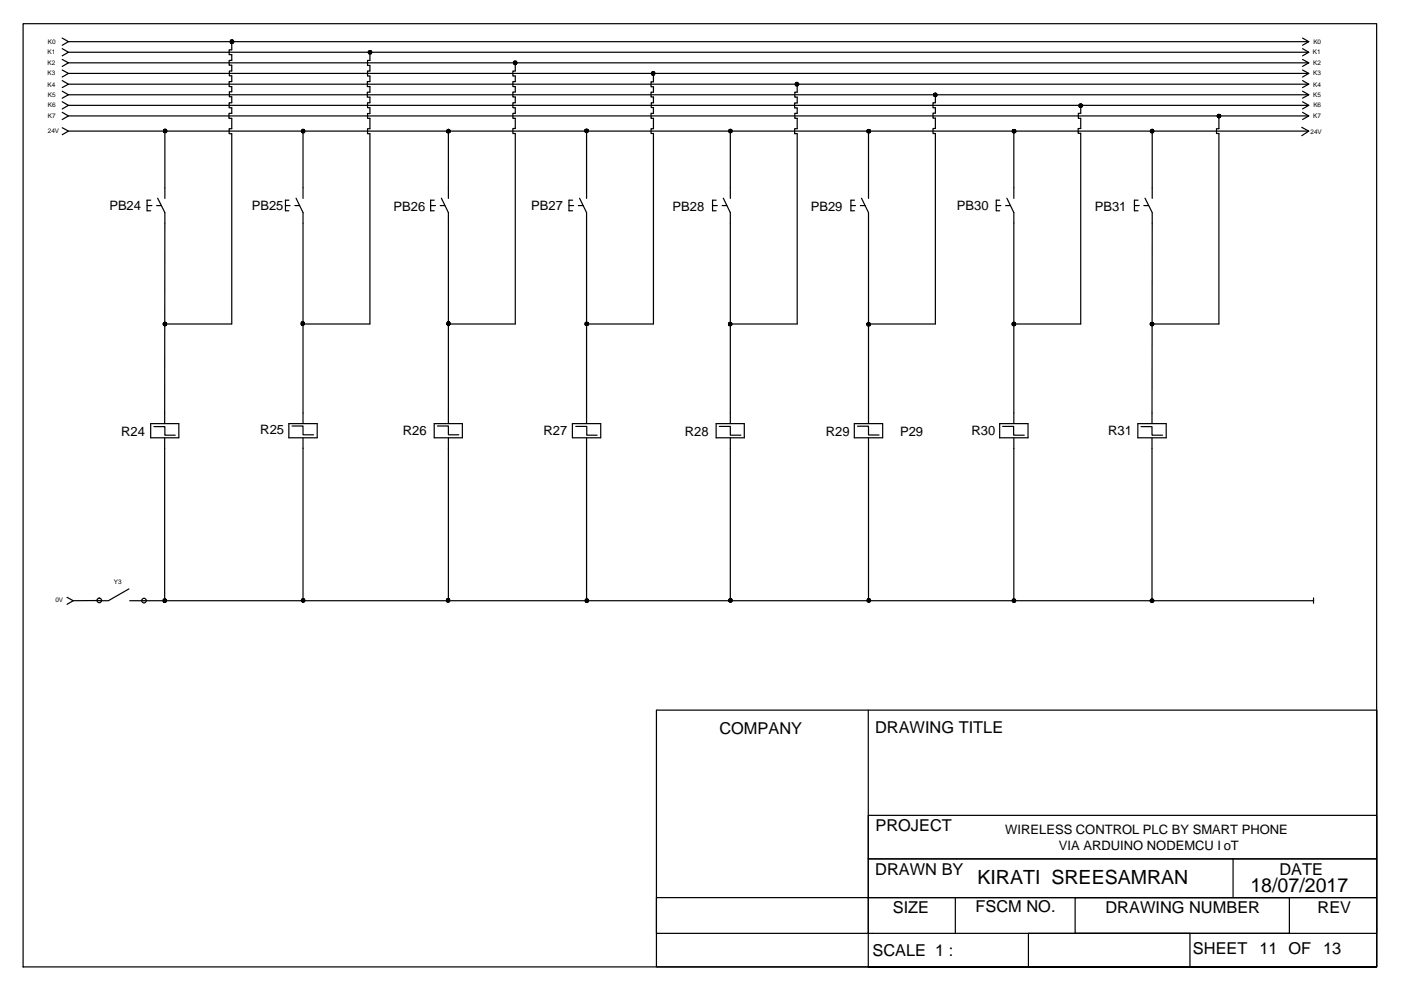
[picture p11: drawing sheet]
<svg xmlns="http://www.w3.org/2000/svg" width="297mm" height="210mm" viewBox="0 0 297 210" stroke-linecap="round" stroke-linejoin="round" font-family="sans-serif">
<!-- layer: 0 -->
<g fill="none" stroke="#000" stroke-width=".25">
<path d="M13.2 19.3l1.3 .8-1.3 .7M13.2 17.1l1.3 .8-1.3 .7M13.2 14.8l1.3 .8-1.3 .7M13.2 12.6l1.3 .7-1.3 .8M13.2 10.3l1.3 .8-1.3 .7M13.2 8.1l1.3 .7-1.3 .8M14.5 8.8h263M14.5 11.1h263M14.5 13.3h263M14.5 15.6h263M14.5 17.9h263M49.1 8.8v1.8h-.5v1h.5v1.2h-.5v1h.5v1.3h-.5v1h.5v1.2h-.5v1.1h.5v1.1h-.5v1h.5v1.3h-.5v1h.5v1.2h-.6v1.1h.6v2.2h-.5v1h.5v40.4h-14.1"/>
<path d="M78.4 11.1v1.7h-.5v1.1h.5v1.2h-.5v1h.5v1.2h-.5v1.1h.5v1.1h-.5v1.1h.5v1.2h-.5v1h.5v1.3h-.5v1h.5v2.2h-.5v1h.5v40.4h-14.2M109.2 13.3v1.8h-.5v1h.5v1.2h-.5v1.1h.5v1.1h-.5v1.1h.5v1.2h-.5v1h.5v1.2h-.5v1.1h.5v2.1h-.5v1.1h.5v40.4h-14.1M138.5 15.6v1.7h-.5v1.1h.5v1.1h-.5v1.1h.5v1.2h-.4v1h.4v1.2h-.5v1.1h.5v2.2h-.5v1h.5v40.4h-14.1M169 17.9v1.6h-.5v1.1h.5v1.2h-.5v1.1h.5v1.1h-.5v1.1h.5v2.2h-.5v1h.5v40.4h-14.2M276.2 19.3l1.3 .8-1.3 .7M276.2 17.1l1.3 .8-1.3 .7M276.2 14.8l1.3 .8-1.3 .7M276.2 12.6l1.3 .7-1.3 .8M276.2 10.3l1.3 .8-1.3 .7M276.2 8.1l1.3 .7-1.3 .8M13.2 27.1l1.3 .7-1.3 .8M13.2 23.8l1.3 .8-1.3 .7"/>
<path d="M13.2 21.6l1.3 .7-1.3 .8M14.5 22.3h263M14.5 20.1h263M14.5 24.6h263M35 27.8v12M64.2 27.8v12M95.1 27.8v12M124.4 27.8v12M154.8 27.8v12M184.1 27.8v12M198.3 20.1v1.7h-.5v1h.5v1.2h-.5v1h.5v2.2h-.5v1.1h.5v40.4h-14.2M215 27.8v12"/>
<path d="M229.1 22.3v1.7h-.5v1.1h.5v2.1h-.5v1.1h.5v40.4h-14.1M244.3 27.8v12M258.4 24.6v2.7h-.5v1h.5v40.4h-14.2M276 27l1.5 .8-1.5 1M276.2 23.8l1.3 .8-1.3 .7M276.2 21.6l1.3 .7-1.3 .8M35 47.3l-.1 40.3M64.2 47.3v40.3M95.1 47.3v40.3M124.4 47.3v40.3M154.8 47.3v40.3M184.1 47.3v40.3"/>
<path d="M215 47.3v40.3M244.3 47.3l-.1 40.3M32.6 90.5h2.4v1.8h2.2M34.9 95.1v32.3M61.9 90.3h2.3v1.9h2.3M64.2 95.1v32.3M92.7 90.3h2.4v1.9h2.2M95.1 95.1v32.3M122.1 90.4h2.3v1.9h2.2M124.4 95.1v32.3M152.5 90.4h2.3v1.9h2.3M154.8 95.1v32.3"/>
<path d="M181.8 90.4h2.3v1.8h2.3M184.1 95.1v32.3M212.6 90.4h2.3v1.9h2.3M215 95.1v32.3M241.9 90.5h2.3v1.8h2.3M244.2 95.1v32.3M14.2 126.6l1.3 .8-1.3 .7M21 127.3l-5.5 .1M278.5 126.8v1.1M184.1 150.6v54.4h107.8v-54.4v54.4h-152.7v-54.4h152.7M184.1 172.9h107.8v9.2h-107.8zM139.2 190.3h44.9v7.6h-44.9z"/>
<path d="M184.1 190.3h107.8v7.6h-107.8M184.1 182.1h107.8v8.2h-107.8zM202.6 190.3v7.6M218 197.9h34.3v7.1h-34.3zM228 190.3h45.4v7.6h-45.4zM261.4 182.1v8.2"/>
</g>
<!-- layer: Dash -->
<g fill="none" stroke="#000" stroke-width=".25">
<path d="M4.9 5h287v200h-287zM14.5 27.8h263M27.3 124.9l-4.3 2.5h-2M27.5 127.4h251"/>
<circle cx="21" cy="127.3" r=".49"/>
<circle cx="30.5" cy="127.3" r=".49"/>
</g>
<!-- layer: TCONNECTIONS -->
<g fill="#000" stroke="#000" stroke-width=".21">
<path d="M48.8 8.8v.2l.4-.2zM48.8 9l.4-.2-.2 .4zM49.2 8.8l-.2 .4h.2z"/>
<path d="M49 8.5l.2 .3v-.3zM49 8.5l.2 .3-.4-.1zM48.8 8.7v.1h.4z"/>
<path d="M49.2 8.8v.4h.1zM49.2 8.8l.3 .2-.2 .2zM49.2 8.8l.3 .2 .1-.2z"/>
<path d="M49.2 8.8h.4l-.1-.1zM49.3 8.5l.2 .2-.3 .1zM49.2 8.5v.3l.1-.3z"/>
<path d="M78 11.1l.1 .2 .3-.2zM78.1 11.3l.3-.2-.1 .3zM78.4 11.1l-.1 .3 .1 .1z"/>
<path d="M78.3 10.8l.1 .3v-.4zM78.3 10.8l.1 .3-.3-.2zM78.1 10.9l-.1 .2h.4z"/>
<path d="M78.4 11.1v.4l.2-.1zM78.4 11.1l.4 .2-.2 .1zM78.4 11.1l.4 .2v-.2z"/>
<path d="M78.4 11.1h.4v-.2zM78.6 10.8l.2 .1-.4 .2zM78.4 10.7v.4l.2-.3z"/>
<path d="M108.9 13.3v.2l.3-.2zM108.9 13.5l.3-.2-.2 .4zM109.2 13.3l-.2 .4h.2z"/>
<path d="M109 13l.2 .3v-.4zM109 13l.2 .3-.3-.2zM108.9 13.1v.2h.3z"/>
<path d="M109.2 13.3v.4h.2zM109.2 13.3l.3 .2-.1 .2zM109.2 13.3l.3 .2 .1-.2z"/>
<path d="M109.2 13.3h.4l-.1-.2zM109.4 13l.1 .1-.3 .2zM109.2 12.9v.4l.2-.3z"/>
<path d="M138.1 15.6l.1 .1 .3-.1zM138.2 15.7l.3-.1-.2 .3zM138.5 15.6l-.2 .3h.2z"/>
<path d="M138.3 15.2l.2 .4v-.4zM138.3 15.2l.2 .4-.3-.2zM138.2 15.4l-.1 .2h.4z"/>
<path d="M138.5 15.6v.3h.2zM138.5 15.6l.3 .1-.1 .2zM138.5 15.6l.3 .1 .1-.1z"/>
<path d="M138.5 15.6h.4l-.1-.2zM138.7 15.2l.1 .2-.3 .2zM138.5 15.2v.4l.2-.4z"/>
<path d="M168.6 17.9v.2l.4-.2zM168.6 18.1l.4-.2-.2 .3zM169 17.9l-.2 .3h.2z"/>
<path d="M168.8 17.6l.2 .3v-.4zM168.8 17.6l.2 .3-.4-.2zM168.6 17.7v.2h.4z"/>
<path d="M169 17.9v.3h.1zM169 17.9l.3 .2-.2 .1zM169 17.9l.3 .2 .1-.2z"/>
<path d="M169 17.9h.4l-.1-.2zM169.1 17.6l.2 .1-.3 .2zM169 17.5v.4l.1-.3z"/>
<path d="M198.1 19.8l.2 .3v-.4zM198.1 19.8l.2 .3-.3-.2zM198 19.9l-.1 .2h.4z"/>
<path d="M34.7 27.8v.2l.3-.2zM34.7 28l.3-.2-.2 .3zM35 27.8l-.2 .3h.2z"/>
<path d="M34.8 27.5l.2 .3v-.4zM34.8 27.5l.2 .3-.3-.2zM34.7 27.6v.2h.3z"/>
<path d="M35 27.8v.3h.2zM35 27.8l.3 .2-.1 .1zM35 27.8l.3 .2 .1-.2z"/>
<path d="M35 27.8h.4l-.1-.2zM35.2 27.5l.1 .1-.3 .2zM35 27.4v.4l.2-.3z"/>
<path d="M63.9 27.8l.1 .2 .2-.2zM64 28l.2-.2-.1 .3zM64.2 27.8l-.1 .3 .1 .1z"/>
<path d="M64.1 27.5l.1 .3v-.4zM64.1 27.5l.1 .3-.2-.2zM64 27.6l-.1 .2h.3z"/>
<path d="M64.2 27.8v.4l.3-.1zM64.2 27.8l.4 .2-.1 .1zM64.2 27.8l.4 .2v-.2z"/>
<path d="M64.2 27.8h.4v-.2zM64.5 27.5l.1 .1-.4 .2zM64.2 27.4v.4l.3-.3z"/>
<path d="M94.7 27.8v.2l.4-.2zM94.7 28l.4-.2-.2 .3zM95.1 27.8l-.2 .3 .2 .1z"/>
<path d="M94.9 27.5l.2 .3v-.4zM94.7 27.6l.2-.1 .2 .3zM94.7 27.6v.2h.4z"/>
<path d="M95.1 27.8v.4l.1-.1zM95.1 27.8l.3 .2-.2 .1zM95.1 27.8l.3 .2v-.2z"/>
<path d="M95.1 27.8h.3v-.2zM95.2 27.5l.2 .1-.3 .2zM95.1 27.4v.4l.1-.3z"/>
<path d="M124 27.8v.1l.4-.1zM124 27.9l.4-.1-.2 .3zM124.4 27.8l-.2 .3h.2z"/>
<path d="M124.2 27.4l.2 .4v-.4zM124 27.5l.2-.1 .2 .4zM124 27.5v.3h.4z"/>
<path d="M124.4 27.8v.3h.1zM124.4 27.8l.3 .1-.2 .2zM124.4 27.8l.3 .1v-.1z"/>
<path d="M124.4 27.8h.3v-.3zM124.5 27.4l.2 .1-.3 .3zM124.4 27.4v.4l.1-.4z"/>
<path d="M154.5 27.8v.2l.3-.2zM154.5 28l.3-.2-.1 .3zM154.8 27.8l-.1 .3h.1z"/>
<path d="M154.7 27.5l.1 .3v-.4zM154.7 27.5l.1 .3-.3-.2zM154.5 27.6v.2h.3z"/>
<path d="M154.8 27.8v.3h.3zM154.8 27.8l.4 .2-.1 .1zM154.8 27.8l.4 .2v-.2z"/>
<path d="M154.8 27.8h.4v-.2zM155.1 27.5l.1 .1-.4 .2zM154.8 27.4v.4l.3-.3z"/>
<path d="M183.8 27.8v.2l.4-.2zM183.8 28l.4-.2-.2 .3zM184.2 27.8l-.2 .3 .2 .1z"/>
<path d="M184 27.5l.2 .3v-.3zM183.8 27.6l.2-.1 .2 .3zM183.8 27.6v.2h.4z"/>
<path d="M184.2 27.8v.4l.2-.1zM184.2 27.8l.3 .2-.1 .1zM184.2 27.8l.3 .2 .1-.2z"/>
<path d="M184.2 27.8h.4l-.1-.2zM184.4 27.5l.1 .1-.3 .2zM184.2 27.5v.3l.2-.3z"/>
<path d="M197.9 20.1l.1 .2 .3-.2zM198 20.3l.3-.2-.2 .3zM198.3 20.1l-.2 .3 .2 .1z"/>
<path d="M198.3 20.1v.4l.2-.1zM198.3 20.1l.3 .2-.1 .1zM198.3 20.1l.3 .2 .1-.2z"/>
<path d="M198.3 20.1h.4l-.1-.2zM198.5 19.8l.1 .1-.3 .2zM198.3 19.7v.4l.2-.3z"/>
<path d="M214.6 27.8l.1 .2 .3-.2zM214.7 28l.3-.2-.2 .3zM215 27.8l-.2 .3 .2 .1z"/>
<path d="M214.8 27.5l.2 .3v-.3zM214.8 27.5l.2 .3-.3-.2zM214.7 27.6l-.1 .2h.4z"/>
<path d="M215 27.8v.4l.2-.1zM215 27.8l.3 .2-.1 .1zM215 27.8l.3 .2 .1-.2z"/>
<path d="M215 27.8h.4l-.1-.2zM215.2 27.5l.1 .1-.3 .2zM215 27.5v.3l.2-.3z"/>
<path d="M228.8 22.4v.2l.3-.2zM228.8 22.6l.3-.2-.2 .3zM229.1 22.4l-.2 .3 .2 .1z"/>
<path d="M228.9 22.1l.2 .3v-.4zM228.8 22.2l.1-.1 .2 .3zM228.8 22.2v.2h.3z"/>
<path d="M229.1 22.4v.4l.2-.1zM229.1 22.4l.4 .2-.2 .1zM229.1 22.4l.4 .2v-.2z"/>
<path d="M229.1 22.4h.4v-.2zM229.3 22.1l.2 .1-.4 .2zM229.1 22v.4l.2-.3z"/>
<path d="M243.9 27.8l.1 .2 .3-.2zM244 28l.3-.2-.2 .3zM244.3 27.8l-.2 .3 .2 .1z"/>
<path d="M244.1 27.5l.2 .3v-.4zM244.1 27.5l.2 .3-.3-.2zM244 27.6l-.1 .2h.4z"/>
<path d="M244.3 27.8v.4l.2-.1zM244.3 27.8l.3 .2-.1 .1zM244.3 27.8l.3 .2 .1-.2z"/>
<path d="M244.3 27.8h.4l-.1-.2zM244.5 27.5l.1 .1-.3 .2zM244.3 27.4v.4l.2-.3z"/>
<path d="M258 24.6l.1 .2 .3-.2zM258.1 24.8l.3-.2-.1 .3zM258.4 24.6l-.1 .3 .1 .1z"/>
<path d="M258.3 24.3l.1 .3v-.4zM258.3 24.3l.1 .3-.3-.2zM258.1 24.4l-.1 .2h.4z"/>
<path d="M258.4 24.6v.4l.2-.1zM258.4 24.6l.4 .2-.2 .1zM258.4 24.6l.4 .2v-.2z"/>
<path d="M258.4 24.6h.4v-.2zM258.6 24.3l.2 .1-.4 .2zM258.4 24.2v.4l.2-.3z"/>
<path d="M34.6 68.7l.1 .2 .3-.2zM34.7 68.9l.3-.2-.2 .3zM35 68.7l-.2 .3 .2 .1z"/>
<path d="M34.8 68.4l.2 .3v-.4zM34.8 68.4l.2 .3-.3-.2zM34.7 68.5l-.1 .2h.4z"/>
<path d="M35 68.7v.4l.2-.1zM35 68.7l.3 .2-.1 .1zM35 68.7l.3 .2v-.2z"/>
<path d="M35 68.7h.3v-.2zM35.2 68.4l.1 .1-.3 .2zM35 68.3v.4l.2-.3z"/>
<path d="M63.8 68.6l.1 .2 .3-.2zM63.9 68.8l.3-.2-.2 .3zM64.2 68.6l-.2 .3 .2 .1z"/>
<path d="M64 68.3l.2 .3v-.4zM64 68.3l.2 .3-.3-.2zM63.9 68.4l-.1 .2h.4z"/>
<path d="M64.2 68.6v.4l.2-.1zM64.2 68.6l.3 .2-.1 .1zM64.2 68.6l.3 .2v-.2z"/>
<path d="M64.2 68.6h.3v-.2zM64.4 68.3l.1 .1-.3 .2zM64.2 68.2v.4l.2-.3z"/>
<path d="M94.7 68.6l.1 .2 .3-.2zM94.8 68.8l.3-.2-.2 .3zM95.1 68.6l-.2 .3 .2 .1z"/>
<path d="M94.9 68.3l.2 .3v-.4zM94.9 68.3l.2 .3-.3-.2zM94.8 68.4l-.1 .2h.4z"/>
<path d="M95.1 68.6v.4l.2-.1zM95.1 68.6l.3 .2-.1 .1zM95.1 68.6l.3 .2v-.2z"/>
<path d="M95.1 68.6h.3v-.2zM95.3 68.3l.1 .1-.3 .2zM95.1 68.2v.4l.2-.3z"/>
<path d="M124 68.7l.1 .2 .3-.2zM124.1 68.9l.3-.2-.2 .3zM124.4 68.7l-.2 .3h.2z"/>
<path d="M124.2 68.4l.2 .3v-.4zM124.2 68.4l.2 .3-.3-.2zM124.1 68.5l-.1 .2h.4z"/>
<path d="M124.4 68.7v.3h.2zM124.4 68.7l.3 .2-.1 .1zM124.4 68.7l.3 .2 .1-.2z"/>
<path d="M124.4 68.7h.4l-.1-.2zM124.6 68.4l.1 .1-.3 .2zM124.4 68.3v.4l.2-.3z"/>
<path d="M154.5 68.7v.2l.3-.2zM154.5 68.9l.3-.2-.2 .3zM154.8 68.7l-.2 .3 .2 .1z"/>
<path d="M154.6 68.4l.2 .3v-.3zM154.6 68.4l.2 .3-.3-.2zM154.5 68.5v.2h.3z"/>
<path d="M154.8 68.7v.4l.2-.1zM154.8 68.7l.3 .2-.1 .1zM154.8 68.7l.3 .2 .1-.2z"/>
<path d="M154.8 68.7h.4l-.1-.2zM155 68.4l.1 .1-.3 .2zM154.8 68.4v.3l.2-.3z"/>
<path d="M183.8 68.7v.2l.3-.2zM183.8 68.9l.3-.2-.1 .4zM184.1 68.7l-.1 .4h.1z"/>
<path d="M184 68.4l.1 .3v-.3zM183.8 68.6l.2-.2 .1 .3zM183.8 68.6v.1h.3z"/>
<path d="M184.1 68.7v.4h.2zM184.1 68.7l.4 .2-.2 .2zM184.1 68.7l.4 .2v-.2z"/>
<path d="M184.1 68.7h.4v-.1zM184.3 68.4l.2 .2-.4 .1zM184.1 68.4v.3l.2-.3z"/>
<path d="M214.6 68.7v.2l.4-.2zM214.6 68.9l.4-.2-.2 .3zM215 68.7l-.2 .3 .2 .1z"/>
<path d="M214.8 68.4l.2 .3v-.4zM214.8 68.4l.2 .3-.4-.2zM214.6 68.5v.2h.4z"/>
<path d="M215 68.7v.4l.1-.1zM215 68.7l.3 .2-.2 .1zM215 68.7l.3 .2v-.2z"/>
<path d="M215 68.7h.3v-.2zM215.1 68.4l.2 .1-.3 .2zM215 68.3v.4l.1-.3z"/>
<path d="M243.9 68.7v.2l.3-.2zM243.9 68.9l.3-.2-.1 .3zM244.2 68.7l-.1 .3 .1 .1z"/>
<path d="M244.1 68.4l.1 .3v-.3zM243.9 68.5l.2-.1 .1 .3zM243.9 68.5v.2h.3z"/>
<path d="M244.2 68.7v.4l.3-.1zM244.2 68.7l.4 .2-.1 .1zM244.2 68.7l.4 .2v-.2z"/>
<path d="M244.2 68.7h.4v-.2zM244.5 68.4l.1 .1-.4 .2zM244.2 68.4v.3l.3-.3z"/>
<path d="M34.6 127.4v.1l.4-.1zM34.6 127.5l.4-.1-.3 .3zM35 127.4l-.3 .3h.3z"/>
<path d="M34.7 127l.3 .4v-.4zM34.7 127l.3 .4-.4-.2zM34.6 127.2v.2h.4z"/>
<path d="M35 127.4v.3h.1zM35 127.4l.2 .1-.1 .2zM35 127.4l.2 .1 .1-.1z"/>
<path d="M35 127.4h.3l-.1-.2zM35.1 127l.1 .2-.2 .2zM35 127v.4l.1-.4z"/>
<path d="M63.9 127.3l.1 .2 .2-.2zM64 127.5l.2-.2-.1 .3zM64.2 127.3l-.1 .3 .1 .1z"/>
<path d="M64.1 127l.1 .3v-.4zM64.1 127l.1 .3-.2-.2zM64 127.1l-.1 .2h.3z"/>
<path d="M64.2 127.3v.4l.3-.1zM64.2 127.3l.4 .2-.1 .1zM64.2 127.3l.4 .2v-.2z"/>
<path d="M64.2 127.3h.4v-.2zM64.5 127l.1 .1-.4 .2zM64.2 126.9v.4l.3-.3z"/>
<path d="M94.6 127.3l.1 .2 .3-.2zM94.7 127.5l.3-.2-.2 .3zM95 127.3l-.2 .3 .2 .1z"/>
<path d="M94.8 126.9l.2 .4v-.4zM94.8 126.9l.2 .4-.3-.2zM94.7 127.1l-.1 .2h.4z"/>
<path d="M95 127.3v.4l.2-.1zM95 127.3l.3 .2-.1 .1zM95 127.3l.3 .2 .1-.2z"/>
<path d="M95 127.3h.4l-.1-.2zM95.2 126.9l.1 .2-.3 .2zM95 126.9v.4l.2-.4z"/>
<path d="M124.1 127.3v.2l.3-.2zM124.1 127.5l.3-.2-.2 .4zM124.4 127.3l-.2 .4h.2z"/>
<path d="M124.2 127l.2 .3v-.3zM124.2 127l.2 .3-.3-.1zM124.1 127.2v.1h.3z"/>
<path d="M124.4 127.3v.4h.2zM124.4 127.3l.3 .2-.1 .2zM124.4 127.3l.3 .2 .1-.2z"/>
<path d="M124.4 127.3h.4l-.1-.1zM124.6 127l.1 .2-.3 .1zM124.4 127v.3l.2-.3z"/>
<path d="M154.5 127.3v.2l.4-.2zM154.5 127.5l.4-.2-.2 .3zM154.9 127.3l-.2 .3 .2 .1z"/>
<path d="M154.7 127l.2 .3v-.4zM154.7 127l.2 .3-.4-.2zM154.5 127.1v.2h.4z"/>
<path d="M154.9 127.3v.4l.2-.1zM154.9 127.3l.3 .2-.1 .1zM154.9 127.3l.3 .2 .1-.2z"/>
<path d="M154.9 127.3h.4l-.1-.2zM155.1 127l.1 .1-.3 .2zM154.9 126.9v.4l.2-.3z"/>
<path d="M183.8 127.3l.1 .2 .3-.2zM183.9 127.5l.3-.2-.2 .3zM184.2 127.3l-.2 .3 .2 .1z"/>
<path d="M184 127l.2 .3v-.4zM184 127l.2 .3-.3-.2zM183.9 127.1l-.1 .2h.4z"/>
<path d="M184.2 127.3v.4l.2-.1zM184.2 127.3l.3 .2-.1 .1zM184.2 127.3l.3 .2 .1-.2z"/>
<path d="M184.2 127.3h.4l-.1-.2zM184.4 127l.1 .1-.3 .2zM184.2 126.9v.4l.2-.3z"/>
<path d="M214.6 127.3l.1 .2 .3-.2zM214.7 127.5l.3-.2-.2 .4zM215 127.3l-.2 .4h.2z"/>
<path d="M214.8 127l.2 .3v-.3zM214.8 127l.2 .3-.3-.1zM214.7 127.2l-.1 .1h.4z"/>
<path d="M215 127.3v.4h.2zM215 127.3l.3 .2-.1 .2zM215 127.3l.3 .2v-.2z"/>
<path d="M215 127.3h.3v-.1zM215.2 127l.1 .2-.3 .1zM215 127v.3l.2-.3z"/>
<path d="M243.9 127.4v.1l.3-.1zM243.9 127.5l.3-.1-.1 .3zM244.2 127.4l-.1 .3h.1z"/>
<path d="M244.1 127l.1 .4v-.4zM244.1 127l.1 .4-.3-.2zM243.9 127.2v.2h.3z"/>
<path d="M244.2 127.4v.3h.2zM244.2 127.4l.4 .1-.2 .2zM244.2 127.4l.4 .1v-.1z"/>
<path d="M244.2 127.4h.4v-.2zM244.4 127l.2 .2-.4 .2zM244.2 127v.4l.2-.4z"/>
</g>
<!-- layer: 1 -->
<g fill="none" stroke="#000" stroke-width=".25">
<path d="M35 39.8v2.3M64.2 39.8v2.3M95.1 39.8v2.3M124.4 39.8v2.3M154.8 39.8v2.3M184.1 39.8v2.3M215 39.8v2.3M244.3 39.8v2.3M31.2 43.6h1M31.9 42.4h-.7v2.3h.7M33.2 43.6h1M33.4 42l1.6 3.1v2.2"/>
<path d="M60.5 43.6h1M61.2 42.4h-.7v2.3h.7M62.5 43.6h1M62.8 42l1.4 3.1v2.2M91.3 43.6h1M92.1 42.4h-.8v2.3h.8M93.3 43.6h1M93.6 42l1.5 3.1v2.2M120.6 43.6h1M121.4 42.4h-.8v2.3h.8M122.6 43.6h1M122.9 42l1.5 3.1v2.2"/>
<path d="M151.1 43.6h1M151.8 42.4h-.7v2.3h.7M153.1 43.6h1M153.4 42l1.4 3.1v2.2M180.4 43.6h1M181.2 42.4h-.8v2.3h.8M182.4 43.6h1M182.7 42l1.4 3.1v2.2M211.2 43.6h1M211.9 42.4h-.7v2.3h.7M213.2 43.6h1M213.5 42l1.5 3.1v2.2"/>
<path d="M240.5 43.6h1M241.3 42.4h-.8v2.3h.8M242.5 43.6h1M242.8 42l1.5 3.1v2.2M31.9 89.8h6v3h-6zM34.9 87.6v2.2M34.9 92.8v2.3M61.2 89.8h6.1v3h-6.1zM64.2 87.6v2.2M64.2 92.8v2.3M92.1 89.8h5.9v3h-5.9zM95.1 87.6v2.2"/>
<path d="M95.1 92.8v2.3M121.4 89.8h6v3h-6zM124.4 87.6v2.2M124.4 92.8v2.3M151.8 89.8h6v3h-6zM154.8 87.6v2.2M154.8 92.8v2.3M181.1 89.8h6v3h-6zM184.1 87.6v2.2M184.1 92.8v2.3M211.9 89.8h6.1v3h-6.1zM215 87.6v2.2"/>
<path d="M215 92.8v2.3M241.2 89.8h6.1v3h-6.1zM244.2 87.6v2.2M244.2 92.8v2.3"/>
</g>
<g font-size="4.1">
<text x="207.2" y="187.5">KIRATI SREESAMRAN</text>
<text x="265.1" y="189.1">18/07/2017</text>
</g>
<g font-size="3.5">
<text x="152.5" y="155.7">COMPANY</text>
<text x="185.5" y="155.5">DRAWING TITLE</text>
<text x="185.6" y="176.3">PROJECT</text>
<text x="185.6" y="185.5">DRAWN BY</text>
<text x="271.3" y="185.6">DATE</text>
<text x="189.3" y="193.5">SIZE</text>
<text x="206.8" y="193.4">FSCM NO.</text>
<text x="234.4" y="193.6">DRAWING NUMBER</text>
<text x="279.3" y="193.6">REV</text>
<text x="185" y="202.6">SCALE 1 :</text>
<text x="252.9" y="202.2">SHEET</text>
<text x="267" y="202.2">11 OF</text>
<text x="280.5" y="202.2">13</text>
</g>
<g font-size="2.8">
<text x="23.2" y="44.4">PB24</text>
<text x="53.4" y="44.6">PB25</text>
<text x="83.4" y="44.6">PB26</text>
<text x="112.6" y="44.5">PB27</text>
<text x="142.6" y="44.6">PB28</text>
<text x="171.9" y="44.7">PB29</text>
<text x="202.9" y="44.6">PB30</text>
<text x="232.1" y="44.6">PB31</text>
<text x="25.7" y="92.4">R24</text>
<text x="55.2" y="92.1">R25</text>
<text x="85.4" y="92.2">R26</text>
<text x="115.2" y="92.3">R27</text>
<text x="145.2" y="92.4">R28</text>
<text x="175.1" y="92.4">R29</text>
<text x="190.8" y="92.5">P29</text>
<text x="206" y="92.3">R30</text>
<text x="234.9" y="92.2">R31</text>
<text x="213.1" y="176.9">WIRELESS CONTROL PLC BY SMART PHONE</text>
<text x="224.5" y="180.2">VIA ARDUINO NODEMCU I oT</text>
</g>
<g font-size="1.4">
<text x="10.1" y="11.4">K1</text>
<text x="10.1" y="9.3">K0</text>
<text x="278.4" y="11.4">K1</text>
<text x="278.5" y="9.3">K0</text>
<text x="10.1" y="15.9">K3</text>
<text x="10.1" y="13.8">K2</text>
<text x="278.4" y="15.9">K3</text>
<text x="278.4" y="13.8">K2</text>
<text x="10.1" y="18.4">K4</text>
<text x="10.1" y="22.7">K6</text>
<text x="10.1" y="20.5">K5</text>
<text x="278.4" y="20.5">K5</text>
<text x="278.4" y="18.4">K4</text>
<text x="278.5" y="22.7">K6</text>
<text x="10.1" y="25">K7</text>
<text x="10.1" y="28.1">24V</text>
<text x="277.9" y="28.3">24V</text>
<text x="278.4" y="25">K7</text>
<text x="24.2" y="123.9">Y3</text>
<text x="11.8" y="127.6">0V</text>
</g>
</svg>
